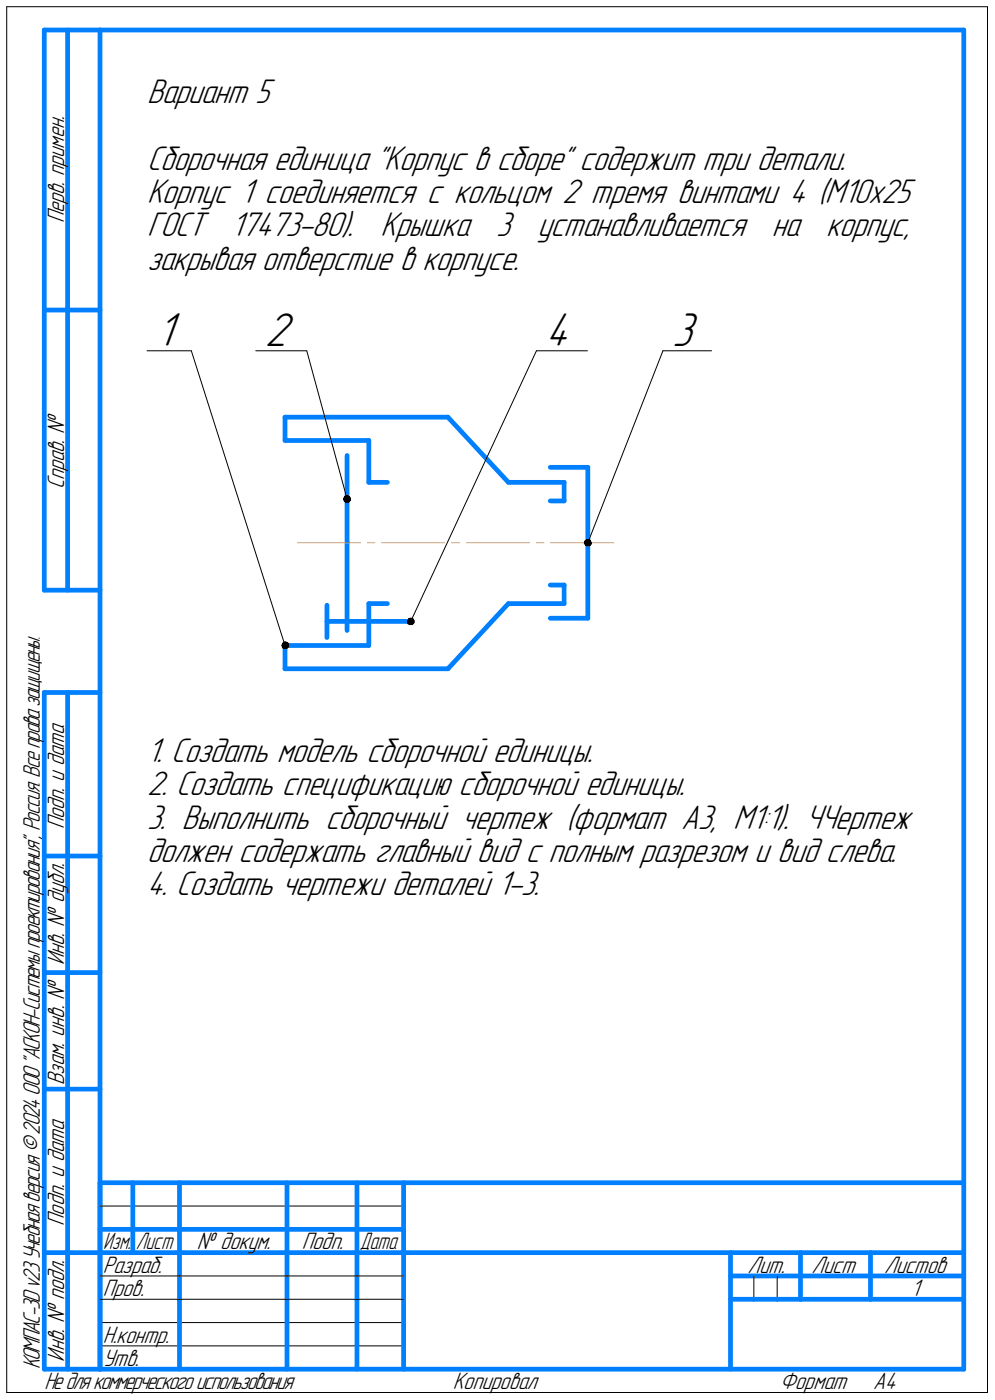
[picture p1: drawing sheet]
<svg xmlns="http://www.w3.org/2000/svg" width="213mm" height="300mm" viewBox="0 0 213 300" stroke-linecap="round" stroke-linejoin="round" font-family="sans-serif">
<g fill="none" stroke="#000" stroke-width=".21">
<path d="M1.4 1.4h210.1zM1.4 1.4v297zM211.5 1.4v297zM31.5 75.2h9.5zM41 75.2l20 63.1zM54.8 75.2h10.9zM65.7 75.2l8.6 31.7zM114.9 75.2l-26.9 58zM114.9 75.2h10.9zM142 75.2l-16.1 41.1zM142 75.2h10.4zM21.4 258.5h65z"/>
<path d="M21.4 273.5h17zM21.4 278.5h17zM38.4 273.5h23.1zM38.4 278.5h23.1zM61.5 273.5h15zM61.5 278.5h15zM76.5 273.5h9.9zM76.5 278.5h9.9zM161.5 273.5v5zM166.5 273.5v5zM1.4 298.4h210.1zM21.4 283.5h65z"/>
<path d="M21.4 288.5h65z"/>
</g>
<g fill="none" stroke="#0080ff" stroke-width="1">
<path d="M9.5 6.4v120.1zM9.5 6.4h11.9zM14.5 6.4v120.1zM21.4 6.4h185zM21.4 6.4v287.1zM206.4 6.4v287.1zM9.5 66.5h11.9zM61 94.4h18zM61 89.4v5zM61 89.4h34.9zM74.3 97.6v18.7zM79 94.4v9z"/>
<path d="M95.9 89.4l13 14zM74.3 116.3v18.8zM79 103.4h4zM108.9 103.4h11.9zM117.9 107.4h2.9zM117.9 100.2h8zM120.8 103.4v4zM125.9 100.2v16.1zM125.9 116.3v16.2zM9.5 126.5h11.9zM61 138.3h18zM61 138.3v5z"/>
<path d="M70 129.7v7zM70 133.2h18zM79 129.4h4zM79 129.4v8.9zM108.9 129.4l-13 13.9zM108.9 129.4h11.9zM117.9 125.4h2.9zM117.9 132.5h8zM120.8 125.4v4zM9.5 148.4v145.1zM9.5 148.4h11.9zM14.5 148.4v145.1z"/>
<path d="M61 143.3h34.9zM9.5 183.5h11.9zM9.5 208.4h11.9zM9.5 233.4h11.9zM21.4 253.5h185zM21.4 253.5v40zM28.4 253.5v15zM38.4 253.5v25zM61.5 253.5v25zM76.5 253.5v25zM86.4 253.5v40zM9.5 268.5h11.9z"/>
<path d="M21.4 263.5h7zM21.4 268.5h7zM28.4 263.5h10zM28.4 268.5h10zM38.4 278.5v15zM38.4 263.5h23.1zM38.4 268.5h23.1zM61.5 278.5v15zM61.5 263.5h15zM61.5 268.5h15zM76.5 278.5v15zM76.5 263.5h9.9z"/>
<path d="M76.5 268.5h9.9zM86.4 268.5h120zM156.5 268.5v25zM156.5 273.5h14.9zM156.5 278.5h5zM161.5 278.5h5zM166.5 278.5h4.9zM171.4 268.5v10zM171.4 273.5h35zM171.4 278.5h15zM186.4 268.5v10zM186.4 278.5h20z"/>
<path d="M9.5 293.5h11.9zM21.4 293.5h185z"/>
</g>
<path d="M63.8 116.3h13.4zM78.7 116.3h1.6zM81.8 116.3h13.4zM96.8 116.3h1.6zM99.9 116.3h13.5zM114.9 116.3h1.6zM117.9 116.3h13.6z" fill="none" stroke="#ff8000" stroke-width=".21"/>
<g fill="#fff" stroke="#fff" stroke-width=".21">
<path d="M33.5 66.4h5.4zM33.5 66.5h5.4zM33.5 66.5h5.4zM33.5 66.6h5.4zM33.5 66.7h5.4zM33.5 66.8h5.4zM33.5 66.9h5.4zM33.5 67h5.4zM33.5 67.1h5.4zM33.5 67.1h5.4zM33.5 67.2h5.4zM33.5 67.3h5.4zM33.5 67.4h5.4zM33.5 67.5h5.4zM33.5 67.6h5.4zM33.5 67.6h5.4zM33.5 67.7h5.4zM33.5 67.8h5.4zM33.5 67.9h5.4zM33.5 68h5.4zM33.5 68.1h5.4zM33.5 68.2h5.4zM33.5 68.2h5.4zM33.5 68.3h5.4zM33.5 68.4h5.4zM33.5 68.5h5.4zM33.5 68.6h5.4zM33.5 68.7h5.4zM33.5 68.7h5.4zM33.5 68.8h5.4zM33.5 68.9h5.4zM33.5 69h5.4zM33.5 69.1h5.4zM33.5 69.2h5.4zM33.5 69.3h5.4zM33.5 69.3h5.4zM33.5 69.4h5.4zM33.5 69.5h5.4zM33.5 69.6h5.4zM33.5 69.7h5.4zM33.5 69.8h5.4zM33.5 69.8h5.4zM33.5 69.9h5.4zM33.5 70h5.4zM33.5 70.1h5.4zM33.5 70.2h5.4zM33.5 70.3h5.4zM33.5 70.4h5.4zM33.5 70.4h5.4zM33.5 70.5h5.4zM33.5 70.6h5.4zM33.5 70.7h5.4zM33.5 70.8h5.4zM33.5 70.9h5.4zM33.5 71h5.4zM33.5 71h5.4zM33.5 71.1h5.4zM33.5 71.2h5.4zM33.5 71.3h5.4zM33.5 71.4h5.4zM33.5 71.5h5.4zM33.5 71.5h5.4zM33.5 71.6h5.4zM33.5 71.7h5.4zM33.5 71.8h5.4zM33.5 71.9h5.4zM33.5 72h5.4zM33.5 72.1h5.4zM33.5 72.1h5.4zM33.5 72.2h5.4zM33.5 72.3h5.4zM33.5 72.4h5.4zM33.5 72.5h5.4zM33.5 72.6h5.4zM33.5 72.6h5.4zM33.5 72.7h5.4zM33.5 72.8h5.4zM33.5 72.9h5.4zM33.5 73h5.4zM33.5 73.1h5.4zM33.5 73.2h5.4zM33.5 73.2h5.4zM33.5 73.3h5.4zM33.5 73.4h5.4zM33.5 73.5h5.4zM33.5 73.6h5.4zM33.5 73.7h5.4zM33.5 73.7h5.4zM33.5 73.8h5.4zM33.5 73.9h5.4zM33.5 74h5.4zM33.5 74.1h5.4zM33.5 74.2h5.4zM33.5 74.3h5.4zM33.5 74.3h5.4zM33.5 74.4h5.4zM33.5 74.5h5.4zM33.5 74.6h5.4zM33.5 74.7h5.4zM33.5 74.8h5.4zM33.5 74.8h5.4zM33.5 74.9h5.4zM33.5 75h5.4zM33.5 75.1h5.4zM33.5 75.2h5.4zM33.5 75.3h5.4zM33.5 75.4h5.4zM33.5 75.4h5.4zM33.5 75.5h5.4zM33.5 75.6h5.4zM33.5 75.7h5.4zM33.5 75.8h5.4zM33.5 75.9h5.4zM33.5 75.9h5.4zM33.5 76h5.4zM33.5 76.1h5.4zM33.5 76.2h5.4zM33.5 76.3h5.4z"/>
<path d="M56.7 66.4h7.1zM56.7 66.5h7.1zM56.7 66.5h7.1zM56.7 66.6h7.1zM56.7 66.7h7.1zM56.7 66.8h7.1zM56.7 66.9h7.1zM56.7 67h7.1zM56.7 67.1h7.1zM56.7 67.1h7.1zM56.7 67.2h7.1zM56.7 67.3h7.1zM56.7 67.4h7.1zM56.7 67.5h7.1zM56.7 67.6h7.1zM56.7 67.6h7.1zM56.7 67.7h7.1zM56.7 67.8h7.1zM56.7 67.9h7.1zM56.7 68h7.1zM56.7 68.1h7.1zM56.7 68.2h7.1zM56.7 68.2h7.1zM56.7 68.3h7.1zM56.7 68.4h7.1zM56.7 68.5h7.1zM56.7 68.6h7.1zM56.7 68.7h7.1zM56.7 68.7h7.1zM56.7 68.8h7.1zM56.7 68.9h7.1zM56.7 69h7.1zM56.7 69.1h7.1zM56.7 69.2h7.1zM56.7 69.3h7.1zM56.7 69.3h7.1zM56.7 69.4h7.1zM56.7 69.5h7.1zM56.7 69.6h7.1zM56.7 69.7h7.1zM56.7 69.8h7.1zM56.7 69.8h7.1zM56.7 69.9h7.1zM56.7 70h7.1zM56.7 70.1h7.1zM56.7 70.2h7.1zM56.7 70.3h7.1zM56.7 70.4h7.1zM56.7 70.4h7.1zM56.7 70.5h7.1zM56.7 70.6h7.1zM56.7 70.7h7.1zM56.7 70.8h7.1zM56.7 70.9h7.1zM56.7 71h7.1zM56.7 71h7.1zM56.7 71.1h7.1zM56.7 71.2h7.1zM56.7 71.3h7.1zM56.7 71.4h7.1zM56.7 71.5h7.1zM56.7 71.5h7.1zM56.7 71.6h7.1zM56.7 71.7h7.1zM56.7 71.8h7.1zM56.7 71.9h7.1zM56.7 72h7.1zM56.7 72.1h7.1zM56.7 72.1h7.1zM56.7 72.2h7.1zM56.7 72.3h7.1zM56.7 72.4h7.1zM56.7 72.5h7.1zM56.7 72.6h7.1zM56.7 72.6h7.1zM56.7 72.7h7.1zM56.7 72.8h7.1zM56.7 72.9h7.1zM56.7 73h7.1zM56.7 73.1h7.1zM56.7 73.2h7.1zM56.7 73.2h7.1zM56.7 73.3h7.1zM56.7 73.4h7.1zM56.7 73.5h7.1zM56.7 73.6h7.1zM56.7 73.7h7.1zM56.7 73.7h7.1zM56.7 73.8h7.1zM56.7 73.9h7.1zM56.7 74h7.1zM56.7 74.1h7.1zM56.7 74.2h7.1zM56.7 74.3h7.1zM56.7 74.3h7.1zM56.7 74.4h7.1zM56.7 74.5h7.1zM56.7 74.6h7.1zM56.7 74.7h7.1zM56.7 74.8h7.1zM56.7 74.8h7.1zM56.7 74.9h7.1zM56.7 75h7.1zM56.7 75.1h7.1zM56.7 75.2h7.1zM56.7 75.3h7.1zM56.7 75.4h7.1zM56.7 75.4h7.1zM56.7 75.5h7.1zM56.7 75.6h7.1zM56.7 75.7h7.1zM56.7 75.8h7.1zM56.7 75.9h7.1zM56.7 75.9h7.1zM56.7 76h7.1zM56.7 76.1h7.1zM56.7 76.2h7.1zM56.7 76.3h7.1z"/>
<path d="M144 66.4h6.4zM144 66.5h6.4zM144 66.5h6.4zM144 66.6h6.4zM144 66.7h6.4zM144 66.8h6.4zM144 66.9h6.4zM144 67h6.4zM144 67.1h6.4zM144 67.1h6.4zM144 67.2h6.4zM144 67.3h6.4zM144 67.4h6.4zM144 67.5h6.4zM144 67.6h6.4zM144 67.6h6.4zM144 67.7h6.4zM144 67.8h6.4zM144 67.9h6.4zM144 68h6.4zM144 68.1h6.4zM144 68.2h6.4zM144 68.2h6.4zM144 68.3h6.4zM144 68.4h6.4zM144 68.5h6.4zM144 68.6h6.4zM144 68.7h6.4zM144 68.7h6.4zM144 68.8h6.4zM144 68.9h6.4zM144 69h6.4zM144 69.1h6.4zM144 69.2h6.4zM144 69.3h6.4zM144 69.3h6.4zM144 69.4h6.4zM144 69.5h6.4zM144 69.6h6.4zM144 69.7h6.4zM144 69.8h6.4zM144 69.8h6.4zM144 69.9h6.4zM144 70h6.4zM144 70.1h6.4zM144 70.2h6.4zM144 70.3h6.4zM144 70.4h6.4zM144 70.4h6.4zM144 70.5h6.4zM144 70.6h6.4zM144 70.7h6.4zM144 70.8h6.4zM144 70.9h6.4zM144 71h6.4zM144 71h6.4zM144 71.1h6.4zM144 71.2h6.4zM144 71.3h6.4zM144 71.4h6.4zM144 71.5h6.4zM144 71.5h6.4zM144 71.6h6.4zM144 71.7h6.4zM144 71.8h6.4zM144 71.9h6.4zM144 72h6.4zM144 72.1h6.4zM144 72.1h6.4zM144 72.2h6.4zM144 72.3h6.4zM144 72.4h6.4zM144 72.5h6.4zM144 72.6h6.4zM144 72.6h6.4zM144 72.7h6.4zM144 72.8h6.4zM144 72.9h6.4zM144 73h6.4zM144 73.1h6.4zM144 73.2h6.4zM144 73.2h6.4zM144 73.3h6.4zM144 73.4h6.4zM144 73.5h6.4zM144 73.6h6.4zM144 73.7h6.4zM144 73.7h6.4zM144 73.8h6.4zM144 73.9h6.4zM144 74h6.4zM144 74.1h6.4zM144 74.2h6.4zM144 74.3h6.4zM144 74.3h6.4zM144 74.4h6.4zM144 74.5h6.4zM144 74.6h6.4zM144 74.7h6.4zM144 74.8h6.4zM144 74.8h6.4zM144 74.9h6.4zM144 75h6.4zM144 75.1h6.4zM144 75.2h6.4zM144 75.3h6.4zM144 75.4h6.4zM144 75.4h6.4zM144 75.5h6.4zM144 75.6h6.4zM144 75.7h6.4zM144 75.8h6.4zM144 75.9h6.4zM144 75.9h6.4zM144 76h6.4zM144 76.1h6.4zM144 76.2h6.4zM144 76.3h6.4z"/>
<path d="M116.8 66.4h7.1zM116.8 66.5h7.1zM116.8 66.5h7.1zM116.8 66.6h7.1zM116.8 66.7h7.1zM116.8 66.8h7.1zM116.8 66.9h7.1zM116.8 67h7.1zM116.8 67.1h7.1zM116.8 67.1h7.1zM116.8 67.2h7.1zM116.8 67.3h7.1zM116.8 67.4h7.1zM116.8 67.5h7.1zM116.8 67.6h7.1zM116.8 67.6h7.1zM116.8 67.7h7.1zM116.8 67.8h7.1zM116.8 67.9h7.1zM116.8 68h7.1zM116.8 68.1h7.1zM116.8 68.2h7.1zM116.8 68.2h7.1zM116.8 68.3h7.1zM116.8 68.4h7.1zM116.8 68.5h7.1zM116.8 68.6h7.1zM116.8 68.7h7.1zM116.8 68.7h7.1zM116.8 68.8h7.1zM116.8 68.9h7.1zM116.8 69h7.1zM116.8 69.1h7.1zM116.8 69.2h7.1zM116.8 69.3h7.1zM116.8 69.3h7.1zM116.8 69.4h7.1zM116.8 69.5h7.1zM116.8 69.6h7.1zM116.8 69.7h7.1zM116.8 69.8h7.1zM116.8 69.8h7.1zM116.8 69.9h7.1zM116.8 70h7.1zM116.8 70.1h7.1zM116.8 70.2h7.1zM116.8 70.3h7.1zM116.8 70.4h7.1zM116.8 70.4h7.1zM116.8 70.5h7.1zM116.8 70.6h7.1zM116.8 70.7h7.1zM116.8 70.8h7.1zM116.8 70.9h7.1zM116.8 71h7.1zM116.8 71h7.1zM116.8 71.1h7.1zM116.8 71.2h7.1zM116.8 71.3h7.1zM116.8 71.4h7.1zM116.8 71.5h7.1zM116.8 71.5h7.1zM116.8 71.6h7.1zM116.8 71.7h7.1zM116.8 71.8h7.1zM116.8 71.9h7.1zM116.8 72h7.1zM116.8 72.1h7.1zM116.8 72.1h7.1zM116.8 72.2h7.1zM116.8 72.3h7.1zM116.8 72.4h7.1zM116.8 72.5h7.1zM116.8 72.6h7.1zM116.8 72.6h7.1zM116.8 72.7h7.1zM116.8 72.8h7.1zM116.8 72.9h7.1zM116.8 73h7.1zM116.8 73.1h7.1zM116.8 73.2h7.1zM116.8 73.2h7.1zM116.8 73.3h7.1zM116.8 73.4h7.1zM116.8 73.5h7.1zM116.8 73.6h7.1zM116.8 73.7h7.1zM116.8 73.7h7.1zM116.8 73.8h7.1zM116.8 73.9h7.1zM116.8 74h7.1zM116.8 74.1h7.1zM116.8 74.2h7.1zM116.8 74.3h7.1zM116.8 74.3h7.1zM116.8 74.4h7.1zM116.8 74.5h7.1zM116.8 74.6h7.1zM116.8 74.7h7.1zM116.8 74.8h7.1zM116.8 74.8h7.1zM116.8 74.9h7.1zM116.8 75h7.1zM116.8 75.1h7.1zM116.8 75.2h7.1zM116.8 75.3h7.1zM116.8 75.4h7.1zM116.8 75.4h7.1zM116.8 75.5h7.1zM116.8 75.6h7.1zM116.8 75.7h7.1zM116.8 75.8h7.1zM116.8 75.9h7.1zM116.8 75.9h7.1zM116.8 76h7.1zM116.8 76.1h7.1zM116.8 76.2h7.1zM116.8 76.3h7.1z"/>
</g>
<g fill="#000" stroke="#000" stroke-width=".21">
<path d="M74.1 106.2h.3zM74 106.3h.6zM73.9 106.3h.9zM73.8 106.4h1zM73.7 106.5h1.2zM73.7 106.6h1.3zM73.7 106.7h1.3zM73.6 106.8h1.5zM73.6 106.8h1.5zM73.5 106.9h1.6zM73.6 107h1.5zM73.6 107.1h1.5zM73.6 107.2h1.5zM73.7 107.3h1.4zM73.7 107.4h1.3zM73.7 107.4h1.2zM73.8 107.5h1zM73.9 107.6h.9zM74 107.7h.6z"/>
<path d="M125.6 115.6h.6zM125.6 115.7h.7zM125.5 115.7h.9zM125.4 115.8h1.1zM125.2 115.9h1.3zM125.2 116h1.4zM125.2 116.1h1.4zM125.1 116.2h1.6zM125.1 116.2h1.6zM125.1 116.3h1.6zM125.1 116.4h1.6zM125.1 116.5h1.6zM125.2 116.6h1.5zM125.2 116.7h1.5zM125.3 116.8h1.3zM125.3 116.8h1.2zM125.5 116.9h.9zM125.6 117h.7z"/>
<path d="M60.9 137.6h.4zM60.8 137.7h.7zM60.6 137.8h1zM60.5 137.8h1.2zM60.5 137.9h1.3zM60.5 138h1.3zM60.4 138.1h1.5zM60.4 138.2h1.5zM60.4 138.3h1.5zM60.3 138.3h1.6zM60.4 138.4h1.5zM60.4 138.5h1.5zM60.4 138.6h1.5zM60.5 138.7h1.3zM60.5 138.8h1.2zM60.5 138.9h1.1zM60.6 138.9h1zM60.8 139h.6z"/>
<path d="M87.7 132.5h.6zM87.5 132.6h1zM87.4 132.7h1.2zM87.4 132.8h1.2zM87.4 132.8h1.2zM87.3 132.9h1.4zM87.3 133h1.4zM87.3 133.1h1.4zM87.2 133.2h1.5zM87.3 133.3h1.4zM87.3 133.3h1.4zM87.3 133.4h1.4zM87.3 133.5h1.4zM87.3 133.6h1.3zM87.3 133.7h1.3zM87.5 133.8h1zM87.6 133.9h.8z"/>
</g>
<g font-size="10.8">
<text x="33.5" y="74.2">1</text>
<text x="56.8" y="74.2">2</text>
<text x="116.9" y="74.2">4</text>
<text x="144" y="74.2">3</text>
</g>
<g font-size="7.8">
<text x="31.5" y="22.1">Вариант 5</text>
<text x="31.5" y="36.4">Сборочная единица &quot;Корпус в сборе&quot; содержит три детали.</text>
<text x="31.5" y="43.5">Корпус 1 соединяется с кольцом 2 тремя винтами 4 (M10x25</text>
<text x="31.5" y="50.6">ГОСТ</text>
<text x="49.5" y="50.6">17473-80).</text>
<text x="81.5" y="50.6">Крышка</text>
<text x="106.3" y="50.6">3</text>
<text x="115.2" y="50.6">устанавливается</text>
<text x="165.3" y="50.6">на</text>
<text x="177" y="50.6">корпус,</text>
<text x="31.5" y="57.8">закрывая отверстие в корпусе.</text>
<text x="31.5" y="163.3">1. Создать модель сборочной единицы.</text>
<text x="31.5" y="170.5">2. Создать спецификацию сборочной единицы.</text>
<text x="31.5" y="177.6">3. Выполнить сборочный чертеж (формат А3, М1:1). ЧЧертеж</text>
<text x="31.5" y="184.7">должен содержать главный вид с полным разрезом и вид слева.</text>
<text x="31.5" y="191.9">4. Создать чертежи деталей 1-3.</text>
</g>
<g font-size="5.4">
<text x="13.8" y="47.9" transform="rotate(-90 13.8 47.9)">Перв. примен.</text>
<text x="13.8" y="104.8" transform="rotate(-90 13.8 104.8)">Справ. №</text>
<text x="13.8" y="177.7" transform="rotate(-90 13.8 177.7)">Подп. и дата</text>
<text x="13.8" y="206.8" transform="rotate(-90 13.8 206.8)">Инв. № дубл.</text>
<text x="13.8" y="232.6" transform="rotate(-90 13.8 232.6)">Взам. инв. №</text>
<text x="13.8" y="262.7" transform="rotate(-90 13.8 262.7)">Подп. и дата</text>
<text x="42.2" y="267.8">№ докум.</text>
<text x="64.6" y="267.8">Подп.</text>
<text x="22" y="272.8">Разраб.</text>
<text x="160.1" y="272.8">Лит.</text>
<text x="173.8" y="272.8">Лист</text>
<text x="189.3" y="272.8">Листов</text>
<text x="22" y="277.8">Пров.</text>
<text x="195.1" y="277.8">1</text>
<text x="22" y="287.8">Н.контр.</text>
<text x="8.5" y="293.5" transform="rotate(-90 8.5 293.5)">КОМПАС-3Dv23Учебнаяверсия©2024ООО&quot;АСКОН-Системыпроектирования&quot;, Россия. Всеправазащищены.</text>
<text x="13.8" y="291.8" transform="rotate(-90 13.8 291.8)">Инв. № подл.</text>
<text x="22" y="292.8">Утв.</text>
<text x="9.5" y="297.7">Недлякоммерческогоиспользования</text>
<text x="97" y="297.8">Копировал</text>
<text x="167" y="297.8">Формат</text>
<text x="187" y="297.8">A4</text>
</g>
<g font-size="5.3">
<text x="22.1" y="267.8">Изм.</text>
<text x="29.1" y="267.8">Лист</text>
<text x="77.1" y="267.8">Дата</text>
</g>
</svg>
